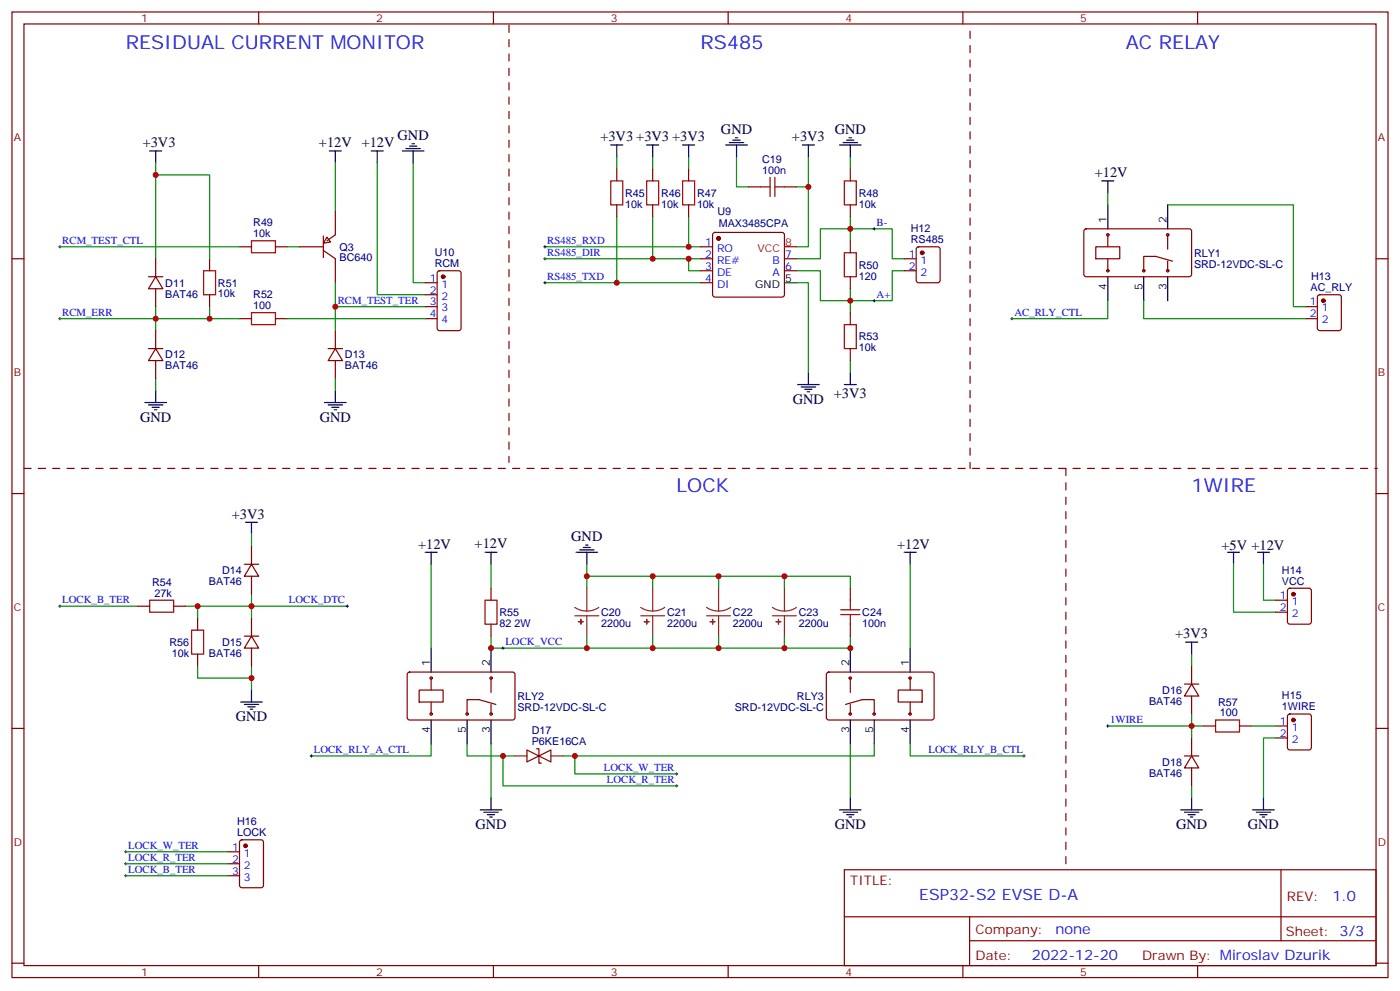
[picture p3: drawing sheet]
<svg xmlns="http://www.w3.org/2000/svg" width="412mm" height="292mm" viewBox="0 0 412 292" stroke-linecap="round" stroke-linejoin="round" font-family="sans-serif">
<g fill="none" stroke="#870000" stroke-width=".35">
<path d="M3.5 3.5h405.4v284.4h-405.4zM7.1 7.1h398.2v277.2h-398.2zM76.2 3.5v3.6M145.3 3.5v3.6M214.5 3.5v3.6M283.6 3.5v3.6M352.8 3.5v3.6M3.5 76.2h3.6M45.9 76.2v5.3M61.7 76.2v3.5M319.5 67.6l.5-.2h30.6l.4 .7-.1 13-.6 .4-30.6-.1-.4-.6v-12.7zM322.8 72.7h7v3.5h-7z"/>
<path d="M326.3 69.1v3.6M326.3 76.2v3.5M344 69.1v4.3M344 76.9v2.8M345.4 76.9l-5-1.4h-3.5v4.2M405.3 76.2h3.6M43.7 81.5h4.3M45.9 81.5l2.1 3.5h-4.3zM45.9 85v5.3M45.9 97.4v5.3M61.7 86.8v3.5M384.5 90.3h3.6"/>
<path d="M384.5 93.8h3.6M388.3 87l.5-.2h5.6l.7 .4v9.5l-.5 .6-5.8 .1-.7-.5v-9.4zM43.7 102.7h4.3M45.9 102.7l2.1 3.5h-4.3zM45.9 106.2v5.3M3.5 145.3h3.6M405.3 145.3h3.6M40.6 178.5h3.5M51.2 178.5h3.5M72 166.2h4.2M74.1 166.2l2.1 3.5h-4.2zM74.1 160.9v5.3"/>
<path d="M74.1 169.7v5.3M250.5 173.2v3.5M58.2 182v3.6M58.2 192.6v3.5M72 187.3h4.2M74.1 187.3l2.1 3.6h-4.2zM74.1 182v5.3M74.1 190.9v5.2M120.2 198.1l.4-.2 30.7 .1 .4 .6-.1 13-.6 .4h-30.6l-.5-.7v-12.7zM127 199.7v3.5M144.6 199.7v4.2M243.7 198.1l.4-.2 30.6 .1 .5 .6-.1 13-.6 .4h-30.7l-.4-.7v-12.7z"/>
<path d="M250.5 183.8v3.5M250.5 199.7v4.2M268.1 199.7v3.5M3.5 214.5h3.6M123.5 203.2h7v3.5h-7zM127 206.7v3.6M144.6 207.4v2.9M146 207.4l-4.9-1.4h-3.5v4.3M249.1 207.4l4.9-1.4h3.5v4.3M250.5 207.4v2.9M264.6 203.2h7v3.5h-7zM268.1 206.7v3.6"/>
<path d="M405.3 214.5h3.6M155.2 220.8l3.5 1.8-3.5 1.8zM158 220.5h.7v4.2h.8M158.7 222.6l3.6-1.8v3.6zM67 250.8h3.6M67 254.4h3.6M67 257.9h3.6M70.8 247.5l.5-.2h5.6l.7 .4v13l-.5 .7h-5.8l-.7-.5v-12.9zM248.7 256.1h156.6v28.2h-156.6zM377.3 256.1v20.9M248.7 270h156.5M285.6 277h119.6"/>
<path d="M285.6 270v14.1M3.5 283.6h3.6M76.2 284.3v3.6M145.3 284.3v3.6M214.5 284.3v3.6M283.6 284.3v3.6M352.8 284.3v3.6M405.3 283.6h3.6"/>
<circle cx="326.3" cy="69.1" r=".35"/>
<circle cx="326.3" cy="79.7" r=".35"/>
<circle cx="336.9" cy="79.7" r=".35"/>
<circle cx="344" cy="79.7" r=".35"/>
<circle cx="344" cy="69.1" r=".35"/>
<circle cx="127" cy="199.7" r=".35"/>
<circle cx="144.6" cy="199.7" r=".35"/>
<circle cx="250.5" cy="199.7" r=".35"/>
<circle cx="268.1" cy="199.7" r=".35"/>
<circle cx="127" cy="210.3" r=".35"/>
<circle cx="137.6" cy="210.3" r=".35"/>
<circle cx="144.6" cy="210.3" r=".35"/>
<circle cx="250.5" cy="210.3" r=".35"/>
<circle cx="257.5" cy="210.3" r=".35"/>
<circle cx="268.1" cy="210.3" r=".35"/>
</g>
<g fill="none" stroke="#000" stroke-width=".29">
<path d="M17.3 93.8h.7M17.6 93.5v.7M297.7 93.8h.7M298.1 93.5v.7M17.3 178.5h.7M17.6 178.2v.7M91.4 222.6h.7M91.7 222.3v.7M199 227.9h.7M199 231.4h.7M199.3 227.5v.7M199.3 231.1v.7"/>
<path d="M301.3 222.6h.7M301.6 222.3v.7M36.7 257.9h.7M36.7 254.4h.7M36.7 250.8h.7M37 250.5v.7M37 254v.7M37 257.5v.7"/>
</g>
<g fill="none" stroke="#008700" stroke-width=".35">
<path d="M45.9 48v28.2M111.1 48v38.8h14.1M121.7 48v35.3h3.5M344 60.3h37v30h3.5M45.9 90.3v7.1M61.7 90.3v3.5M326.3 88.5v5.3h-28.2M336.9 88.5v5.3h47.6M45.9 111.5v3.5M74.1 157.3v3.6M17.6 178.5h23M54.7 178.5h3.5v3.5"/>
<path d="M58.2 178.5h44.1M74.1 175v7M144.6 166.2v7M172.9 166.2v3.5h77.6v3.5M172.9 169.7v3.5M192.3 169.7v3.5M211.7 169.7v3.5M231.1 169.7v3.5M58.2 196.1v3.6h15.9v-3.6M74.1 199.7v3.5M144.6 187.3v3.6h105.9v-3.6M172.9 187.3v3.6"/>
<path d="M192.3 187.3v3.6M211.7 187.3v3.6M231.1 187.3v3.6M127 219.1v3.5h-35.3M137.6 219.1v3.5h14.1M144.6 219.1v15.9M250.5 219.1v15.9M257.5 219.1v3.5h-91.7M148.2 222.6v8.8h51.1M169.3 222.6v5.3h30M37 254.4h30"/>
</g>
<g fill="none" stroke="#000" stroke-width=".35">
<path d="M44.1 44.4h3.5M45.9 44.4v3.6M97 44.4h3.5M98.8 44.4v3.6M109.4 44.4h3.5M111.1 44.4v3.6M324.6 53.3h3.5M326.3 53.3v3.5M326.3 60.3v7.1M344 60.3v7.1M326.3 81.5v7M336.9 81.5v7"/>
<path d="M344 81.5v7M72.3 153.8h3.5M74.1 153.8v3.5M125.2 162.6h3.6M127 162.6v3.6M142.9 162.6h3.5M144.6 162.6v3.6M266.3 162.6h3.6M268.1 162.6v3.6M127 190.9v7M144.6 190.9v7M250.5 190.9v7"/>
<path d="M268.1 190.9v7M127 212v7.1M137.6 212v7.1M144.6 212v7.1M250.5 212v7.1M257.5 212v7.1M268.1 212v7.1"/>
</g>
<g fill="#870000" stroke="#870000" stroke-width=".35">
<circle cx="389.8" cy="88.5" r=".53"/>
<circle cx="72.3" cy="249.1" r=".53"/>
</g>
<g fill="none" stroke="#8c2424" stroke-width=".35">
<path d="M169.3 178.9l1.7 .8 1.9 .2M172.9 173.2v6.7M176.4 178.9l-1.7 .8-1.8 .2M188.7 178.9l1.7 .8 1.9 .2M192.3 173.2v6.7M195.8 178.9l-1.7 .8-1.8 .2M208.1 178.9l1.7 .8 1.9 .2M211.7 173.2v6.7M215.2 178.9l-1.7 .8-1.8 .2M227.5 178.9l1.7 .8 1.9 .2M231.1 173.2v6.7M234.6 178.9l-1.7 .8-1.8 .2"/>
<path d="M169.3 181.3h7.1M172.9 181.3v6M188.7 181.3h7.1M192.3 181.3v6M208.1 181.3h7.1M211.7 181.3v6M227.5 181.3h7.1M231.1 181.3v6M151.7 222.6h3.5M162.3 222.6h3.5"/>
</g>
<path d="M60 79.7h3.5v7.1h-3.5zM44.1 176.7h7.1v3.6h-7.1zM247.6 179.6h5.7M250.5 176.7v2.9M56.4 185.6h3.6v7h-3.6zM247.6 181h5.7M250.5 181v2.8" fill="none" stroke="#a10000" stroke-width=".35"/>
<g fill="#8c2424" stroke="#8c2424" stroke-width=".35">
<path d="M170.4 183.1h1.4z"/>
<path d="M171.1 182.4v1.4z"/>
<path d="M189.8 183.1h1.4z"/>
<path d="M190.5 182.4v1.4z"/>
<path d="M209.2 183.1h1.4z"/>
<path d="M209.9 182.4v1.4z"/>
<path d="M228.6 183.1h1.4z"/>
<path d="M229.3 182.4v1.4z"/>
</g>
<path d="M96.3 69.8l1.1 1.5-2.2 .3z" fill="#fff" stroke="#870000" stroke-width=".35"/>
<g fill="none" stroke="#870000" stroke-width=".35">
<path d="M181.7 49.7v3.6M192.3 49.7v3.6M202.8 49.7v3.6M220.5 55h3.5M231.1 55h3.5M250.5 49.7v3.6M70.6 72.7h3.5M81.1 72.7h3.6M88.2 72.7h7M95.2 69.5v6.3M95.2 73.7l3.6 2.5v7.1M98.8 62.1v7l-2.5 1.8"/>
<path d="M129 79.9l.5-.2h5.6l.7 .5v16.5l-.4 .6-5.9 .1-.7-.5v-16.5zM181.7 60.3v3.6M192.3 60.3v3.6M202.8 60.3v3.6M206.4 72.7h3.5M206.4 76.2h3.5M206.4 79.7h3.5M210.1 68.6l.5-.2h19.8l.5 .2 .2 .5v17.7l-.3 .5-.4 .2h-19.8l-.5-.2-.2-.5v-17.7zM231.1 76.2h3.5M231.1 79.7h3.5M250.5 60.3v3.6M250.5 70.9v3.5"/>
<path d="M266.3 76.2h3.6M266.3 79.7h3.6M270.1 72.9l.5-.2h5.6l.7 .4v9.4l-.4 .7-5.9 .1-.7-.5v-9.4zM70.6 93.8h3.5M81.1 93.8h3.6M98.8 97.4v5.3M125.2 83.3h3.6M125.2 86.8h3.6M125.2 90.3h3.6M125.2 93.8h3.6M206.4 83.3h3.5M250.5 81.5v3.5"/>
<path d="M250.5 92.1v3.5M96.7 102.7h4.2M98.8 102.7l2.1 3.5h-4.2zM98.8 106.2v5.3M250.5 102.7v3.5M144.6 173.2v3.5M375.7 176.7h3.5M379.5 173.4l.4-.2h5.7l.6 .4 .1 9.5-.5 .6-5.9 .1-.6-.5-.1-9.4zM144.6 183.8v3.5M351 196.1v5.3M375.7 180.3h3.5M348.9 201.4h4.2"/>
<path d="M351 201.4l2.1 3.6h-4.2zM351 205v5.3M351 217.3v5.3M354.5 213.8h3.6M365.1 213.8h3.6M375.7 213.8h3.5M375.7 217.3h3.5M379.5 210.5l.4-.2h5.7l.6 .4 .1 9.4-.5 .7h-5.9l-.6-.4-.1-9.4zM348.9 222.6h4.2M351 222.6l2.1 3.5h-4.2zM351 226.1v5.3"/>
</g>
<g fill="none" stroke="#a10000" stroke-width=".35">
<path d="M179.9 53.3h3.5v7h-3.5zM190.5 53.3h3.5v7h-3.5zM201.1 53.3h3.5v7h-3.5zM224 55h2.8M226.8 52.2v5.7M228.2 52.2v5.7M228.2 55h2.9M248.7 53.3h3.5v7h-3.5zM74.1 70.9h7v3.5h-7zM248.7 74.4h3.5v7.1h-3.5zM74.1 92.1h7v3.5h-7zM248.7 95.6h3.5v7.1h-3.5z"/>
<path d="M142.9 176.7h3.5v7.1h-3.5zM358.1 212h7v3.5h-7z"/>
</g>
<g fill="none" stroke="#008700" stroke-width=".35">
<path d="M45.9 51.5h15.8v24.7M98.8 48v14.1M181.7 46.2v3.5M192.3 46.2v3.5M202.8 46.2v3.5M217 46.2v8.8h3.5M234.6 55h3.5M238.1 46.2v26.5h-3.5M250.5 46.2v3.5M326.3 56.8v3.5M17.6 72.7h53M84.7 72.7h3.5"/>
<path d="M160.5 72.7h45.9M160.5 76.2h42.3M181.7 63.9v19.4M192.3 63.9v12.3M202.8 63.9v8.8M206.4 76.2h-3.6v3.5h3.6M234.6 79.7h7.1v8.8h21.1v-8.8h3.5M234.6 76.2h7.1v-8.8h21.1v8.8h3.5M250.5 63.9v7M17.6 93.8h53M84.7 93.8h40.5M98.8 83.3v7h26.4"/>
<path d="M98.8 90.3v7.1M160.5 83.3h45.9M234.6 83.3h3.5v26.4M250.5 85v7.1M98.8 111.5v3.5M250.5 106.2v3.5M127 166.2v24.7M268.1 166.2v24.7M363.4 166.2v14.1h12.3M372.2 166.2v10.5h3.5M351 192.6v3.5M268.1 219.1v3.5h33.5"/>
<path d="M351 210.3v3.5h-24.7M354.5 213.8h-3.5v3.5M368.7 213.8h7M375.7 217.3h-3.5v17.7M351 231.4v3.6M37 250.8h30M37 257.9h30"/>
</g>
<g fill="none" stroke="#000" stroke-width=".29">
<path d="M17.3 72.7h.7M17.6 72.3v.7M160.2 72.7h.7M160.2 76.2h.7M160.5 72.3v.7M160.5 75.8v.8M257.2 67.4h.7M257.5 67v.7M98.4 90.3h.7M98.8 90v.7M160.2 83.3h.7M160.5 82.9v.7"/>
<path d="M257.2 88.5h.7M257.5 88.2v.7M102 178.5h.7M102.3 178.2v.7M147.8 190.9h.7M148.2 190.5v.7M326 213.8h.7M326.3 213.4v.7"/>
</g>
<path d="M149.9 7.4v128.8M285.8 9.2v128.7M7.1 137.9h398.6M314 137.9v118.2" fill="none" stroke="#870000" stroke-width=".35" stroke-dasharray="2.1 2.1"/>
<g fill="#870000" stroke="#870000" stroke-width=".35">
<circle cx="130.5" cy="81.5" r=".53"/>
<circle cx="271.6" cy="74.4" r=".53"/>
<circle cx="381" cy="175" r=".53"/>
<circle cx="381" cy="212" r=".53"/>
<circle cx="211.7" cy="70.2" r=".53"/>
</g>
<g fill="none" stroke="#000" stroke-width=".35">
<path d="M118.5 44.4h6.4M119.6 43.7h4.2M120.6 43h2.2M121.4 42.3h.7M121.7 44.4v3.6M179.9 42.7h3.5M181.7 42.7v3.5M190.5 42.7h3.5M192.3 42.7v3.5M201.1 42.7h3.5M202.8 42.7v3.5M213.8 42.7h6.3"/>
<path d="M214.8 42h4.3M215.9 41.3h2.1M216.6 40.6h.7M217 42.7v3.5M236.4 42.7h3.5M238.1 42.7v3.5M247.3 42.7h6.3M248.4 42h4.2M249.4 41.3h2.1M250.1 40.6h.7M250.5 42.7v3.5M231.1 83.3h3.5"/>
<path d="M42.7 118.5h6.3M43.7 119.2h4.3M44.8 119.9h2.1M45.9 115v3.5M95.6 118.5h6.4M96.7 119.2h4.2M97.7 119.9h2.1M98.8 115v3.5M234.9 113.2h6.4M236 113.9h4.2M237.1 114.7h2.1M237.8 115.4h.7"/>
<path d="M238.1 109.7v3.5M248.7 113.2h3.5M250.5 109.7v3.5M45.5 120.6h.7M98.4 120.6h.7M169.7 162.6h6.3M170.7 161.9h4.3M171.8 161.2h2.1M172.5 160.5h.7M172.9 162.6v3.6M361.6 162.6h3.5M363.4 162.6v3.6"/>
<path d="M370.4 162.6h3.5M372.2 162.6v3.6M349.2 189.1h3.6M351 189.1v3.5M70.9 206.7h6.4M72 207.4h4.2M73 208.1h2.1M73.7 208.8h.7M74.1 203.2v3.5M141.5 238.5h6.3M142.5 239.2h4.3M143.6 239.9h2.1"/>
<path d="M144.6 235v3.5M247.3 238.5h6.3M248.4 239.2h4.2M249.4 239.9h2.1M250.5 235v3.5M347.8 238.5h6.4M348.9 239.2h4.2M350 239.9h2.1M351 235v3.5M369 238.5h6.4M370.1 239.2h4.2M371.1 239.9h2.1"/>
<path d="M372.2 235v3.5M144.3 240.6h.7M250.1 240.6h.7M350.7 240.6h.7M371.8 240.6h.7"/>
</g>
<path d="M231.1 72.7h3.5" fill="none" stroke="#f00" stroke-width=".35"/>
<g fill="#c00">
<circle cx="148.2" cy="222.6" r=".88"/>
<circle cx="58.2" cy="178.5" r=".88"/>
<circle cx="74.1" cy="178.5" r=".88"/>
<circle cx="74.1" cy="199.7" r=".88"/>
<circle cx="169.3" cy="222.6" r=".88"/>
<circle cx="231.1" cy="169.7" r=".88"/>
<circle cx="211.7" cy="169.7" r=".88"/>
<circle cx="192.3" cy="169.7" r=".88"/>
<circle cx="172.9" cy="169.7" r=".88"/>
<circle cx="172.9" cy="190.9" r=".88"/>
<circle cx="192.3" cy="190.9" r=".88"/>
<circle cx="211.7" cy="190.9" r=".88"/>
<circle cx="231.1" cy="190.9" r=".88"/>
<circle cx="144.6" cy="190.9" r=".88"/>
<circle cx="250.5" cy="190.9" r=".88"/>
<circle cx="61.7" cy="93.8" r=".88"/>
<circle cx="45.9" cy="93.8" r=".88"/>
<circle cx="45.9" cy="51.5" r=".88"/>
<circle cx="238.1" cy="55" r=".88"/>
<circle cx="181.7" cy="83.3" r=".88"/>
<circle cx="192.3" cy="76.2" r=".88"/>
<circle cx="202.8" cy="72.7" r=".88"/>
<circle cx="202.8" cy="76.2" r=".88"/>
<circle cx="250.5" cy="88.5" r=".88"/>
<circle cx="250.5" cy="67.4" r=".88"/>
<circle cx="351" cy="213.8" r=".88"/>
<circle cx="98.8" cy="90.3" r=".88"/>
</g>
<g font-size="5.6" fill="#00f">
<text x="37" y="14.5">RESIDUAL CURRENT MONITOR</text>
<text x="206.4" y="14.5">RS485</text>
<text x="331.6" y="14.5">AC RELAY</text>
<text x="199.3" y="145">LOCK</text>
<text x="351" y="145">1WIRE</text>
</g>
<text font-size="4.6" fill="#00f" x="270.8" y="265.1">ESP32-S2 EVSE D-A</text>
<g font-size="4.2">
<text x="117.1" y="41.2">GND</text>
<text x="176.8" y="41.5">+3V3 +3V3 +3V3</text>
<text x="212.4" y="39.5">GND</text>
<text x="233.3" y="41.5">+3V3</text>
<text x="245.9" y="39.5">GND</text>
<text x="42" y="43.3">+3V3</text>
<text x="93.9" y="43.3">+12V +12V</text>
<text x="322.5" y="52.2">+12V</text>
<text x="233.5" y="118.9">GND</text>
<text x="245.6" y="117.2">+3V3</text>
<text x="41.3" y="124.2">GND</text>
<text x="94.2" y="124.2">GND</text>
<text x="68.3" y="152.7">+3V3</text>
<text x="123.2" y="161.5">+12V</text>
<text x="139.8" y="161.4">+12V</text>
<text x="168.3" y="159.4">GND</text>
<text x="264.3" y="161.5">+12V</text>
<text x="359.8" y="161.9">+5V +12V</text>
<text x="346.2" y="187.9">+3V3</text>
<text x="69.5" y="212.4">GND</text>
<text x="140.1" y="244.1">GND</text>
<text x="245.9" y="244.1">GND</text>
<text x="346.4" y="244.1">GND</text>
<text x="367.6" y="244.1">GND</text>
</g>
<g font-size="4.2" fill="#00f">
<text x="392.5" y="265.4">1.0</text>
<text x="310.9" y="274.9">none</text>
<text x="304" y="282.7">2022-12-20</text>
</g>
<g font-size="3.9" fill="#800">
<text x="250.5" y="260.7">TITLE:</text>
<text x="379.1" y="265.4">REV:</text>
<text x="287.4" y="274.9">Company:</text>
<text x="378.7" y="275.5">Sheet: 3/3</text>
<text x="287.4" y="282.6">Date:</text>
<text x="336.4" y="282.7">Drawn By: Miroslav Dzurik</text>
</g>
<g font-size="3.2" fill="#800">
<text x="41.6" y="6.5">1</text>
<text x="110.8" y="6.5">2</text>
<text x="179.9" y="6.5">3</text>
<text x="249.1" y="6.5">4</text>
<text x="318.2" y="6.5">5</text>
<text x="4.1" y="41.6">A</text>
<text x="405.9" y="41.6">A</text>
<text x="4.1" y="110.8">B</text>
<text x="405.9" y="110.8">B</text>
<text x="4.1" y="179.9">C</text>
<text x="405.9" y="179.9">C</text>
<text x="4.1" y="249.1">D</text>
<text x="405.9" y="249.1">D</text>
<text x="41.6" y="287.3">1</text>
<text x="110.8" y="287.3">2</text>
<text x="179.9" y="287.3">3</text>
<text x="249.1" y="287.3">4</text>
<text x="318.2" y="287.3">5</text>
</g>
<g font-size="3.2" fill="#000080">
<text x="224.5" y="51.2">100n</text>
<text x="224.5" y="48">C19</text>
<text x="184.1" y="57.9">R45</text>
<text x="194.7" y="57.9">R46</text>
<text x="205.3" y="57.9">R47</text>
<text x="252.9" y="57.9">R48</text>
<text x="184.1" y="61.2">10k</text>
<text x="194.7" y="61.2">10k</text>
<text x="205.3" y="61.2">10k</text>
<text x="211.3" y="63.2">U9</text>
<text x="252.9" y="61.2">10k</text>
<text x="74.6" y="69.8">10k</text>
<text x="74.6" y="66.7">R49</text>
<text x="211.7" y="66.7">MAX3485CPA</text>
<text x="268.3" y="71.6">RS485</text>
<text x="268.3" y="68.4">H12</text>
<text x="100" y="77">BC640</text>
<text x="100" y="73.8">Q3</text>
<text x="128.1" y="75.5">U10</text>
<text x="351.7" y="75.6">RLY1</text>
<text x="128.1" y="78.7">RCM</text>
<text x="252.9" y="82.3">120</text>
<text x="252.9" y="79.1">R50</text>
<text x="351.7" y="78.8">SRD-12VDC-SL-C</text>
<text x="386.2" y="82.5">H13</text>
<text x="48.7" y="87.6">BAT46</text>
<text x="48.7" y="84.4">D11</text>
<text x="64.2" y="87.6">10k</text>
<text x="64.2" y="84.4">R51</text>
<text x="74.6" y="87.9">R52</text>
<text x="386" y="85.7">AC_RLY</text>
<text x="74.6" y="91">100</text>
<text x="252.9" y="100.3">R53</text>
<text x="48.7" y="105.6">D12</text>
<text x="101.6" y="105.6">D13</text>
<text x="252.9" y="103.5">10k</text>
<text x="48.7" y="108.8">BAT46</text>
<text x="101.6" y="108.8">BAT46</text>
<text x="44.8" y="172.5">R54</text>
<text x="61.6" y="172.3">BAT46</text>
<text x="65.4" y="169.1">D14</text>
<text x="377.6" y="172.2">VCC</text>
<text x="377.6" y="168.9">H14</text>
<text x="45.5" y="175.7">27k</text>
<text x="147.1" y="184.6">82 2W</text>
<text x="147.1" y="181.4">R55</text>
<text x="177.1" y="184.6">2200u</text>
<text x="177.1" y="181.4">C20</text>
<text x="196.5" y="184.6">2200u</text>
<text x="196.5" y="181.4">C21</text>
<text x="215.9" y="184.6">2200u</text>
<text x="215.9" y="181.4">C22</text>
<text x="235.3" y="184.6">2200u</text>
<text x="235.3" y="181.4">C23</text>
<text x="254" y="184.6">100n</text>
<text x="254" y="181.4">C24</text>
<text x="49.9" y="190.3">R56</text>
<text x="65.4" y="190.2">D15</text>
<text x="50.6" y="193.4">10k</text>
<text x="61.6" y="193.4">BAT46</text>
<text x="152.4" y="209.3">SRD-12VDC-SL-C</text>
<text x="152.4" y="206.1">RLY2</text>
<text x="216.4" y="209.3">SRD-12VDC-SL-C</text>
<text x="234.8" y="206.1">RLY3</text>
<text x="338.5" y="207.6">BAT46</text>
<text x="342.4" y="204.3">D16</text>
<text x="358.8" y="207.8">R57</text>
<text x="377.6" y="209.2">1WIRE</text>
<text x="377.6" y="206">H15</text>
<text x="359.3" y="211">100</text>
<text x="156.6" y="219.4">P6KE16CA</text>
<text x="156.6" y="216.2">D17</text>
<text x="342.4" y="225.5">D18</text>
<text x="338.5" y="228.7">BAT46</text>
<text x="69.9" y="243.1">H16</text>
<text x="69.9" y="246.2">LOCK</text>
</g>
<g font-size="3.2">
<text x="326" y="65.6" transform="rotate(-90 326 65.6)">1</text>
<text x="343.6" y="65.6" transform="rotate(-90 343.6 65.6)">2</text>
<text x="231.2" y="82.9">5</text>
<text x="222.5" y="84.7">GND</text>
<text x="326" y="85.3" transform="rotate(-90 326 85.3)">4</text>
<text x="336.5" y="85.3" transform="rotate(-90 336.5 85.3)">5</text>
<text x="343.6" y="85.3" transform="rotate(-90 343.6 85.3)">3</text>
<text x="126.6" y="196.1" transform="rotate(-90 126.6 196.1)">1</text>
<text x="144.3" y="196.1" transform="rotate(-90 144.3 196.1)">2</text>
<text x="250.1" y="196.1" transform="rotate(-90 250.1 196.1)">2</text>
<text x="267.8" y="196.1" transform="rotate(-90 267.8 196.1)">1</text>
<text x="126.6" y="215.8" transform="rotate(-90 126.6 215.8)">4</text>
<text x="137.2" y="215.8" transform="rotate(-90 137.2 215.8)">5</text>
<text x="144.3" y="215.8" transform="rotate(-90 144.3 215.8)">3</text>
<text x="250.1" y="215.8" transform="rotate(-90 250.1 215.8)">3</text>
<text x="257.2" y="215.8" transform="rotate(-90 257.2 215.8)">5</text>
<text x="267.8" y="215.8" transform="rotate(-90 267.8 215.8)">4</text>
</g>
<g font-size="3.2" fill="#00f">
<text x="18.4" y="71.7">RCM_TEST_CTL</text>
<text x="161.2" y="71.8">RS485_RXD</text>
<text x="258.2" y="66.5">B-</text>
<text x="161.2" y="75.3">RS485_DIR</text>
<text x="207.7" y="72.3">1</text>
<text x="207.7" y="75.8">2</text>
<text x="211.2" y="74.1">RO</text>
<text x="211.2" y="77.6">RE#</text>
<text x="227.6" y="77.6">B</text>
<text x="231.2" y="75.8">7</text>
<text x="267.7" y="75.8">1</text>
<text x="271.2" y="77.6">1</text>
<text x="126.6" y="82.9">1</text>
<text x="161.2" y="82.4">RS485_TXD</text>
<text x="207.7" y="79.4">3</text>
<text x="207.7" y="82.9">4</text>
<text x="211.2" y="81.1">DE</text>
<text x="227.6" y="81.1">A</text>
<text x="231.2" y="79.4">6</text>
<text x="267.7" y="79.4">2</text>
<text x="271.2" y="81.1">2</text>
<text x="99.5" y="89.4">RCM_TEST_TER</text>
<text x="126.6" y="86.4">2</text>
<text x="126.6" y="90">3</text>
<text x="130.1" y="84.7">1</text>
<text x="130.1" y="88.2">2</text>
<text x="211.2" y="84.7">DI</text>
<text x="258.2" y="87.7">A+</text>
<text x="385.9" y="90">1</text>
<text x="18.3" y="93">RCM_ERR</text>
<text x="126.6" y="93.5">4</text>
<text x="130.1" y="91.7">3</text>
<text x="130.1" y="95.2">4</text>
<text x="298.8" y="93">AC_RLY_CTL</text>
<text x="385.9" y="93.5">2</text>
<text x="389.4" y="91.7">1</text>
<text x="389.4" y="95.2">2</text>
<text x="18.3" y="177.6">LOCK_B_TER</text>
<text x="85.1" y="177.6">LOCK_DTC</text>
<text x="377" y="176.4">1</text>
<text x="377" y="179.9">2</text>
<text x="380.5" y="178.2">1</text>
<text x="380.5" y="181.7">2</text>
<text x="148.9" y="190">LOCK_VCC</text>
<text x="327" y="212.9">1WIRE</text>
<text x="377" y="213.4">1</text>
<text x="380.5" y="215.2">1</text>
<text x="92.4" y="221.7">LOCK_RLY_A_CTL</text>
<text x="273.5" y="221.7">LOCK_RLY_B_CTL</text>
<text x="377" y="217">2</text>
<text x="380.5" y="218.7">2</text>
<text x="177.9" y="227">LOCK_W_TER</text>
<text x="178.8" y="230.5">LOCK_R_TER</text>
<text x="37.7" y="249.9">LOCK_W_TER</text>
<text x="68.4" y="250.5">1</text>
<text x="37.7" y="257">LOCK_B_TER</text>
<text x="37.7" y="253.5">LOCK_R_TER</text>
<text x="68.4" y="254">2</text>
<text x="68.4" y="257.5">3</text>
<text x="71.9" y="252.2">1</text>
<text x="71.9" y="255.8">2</text>
<text x="71.9" y="259.3">3</text>
</g>
<g font-size="3.2" fill="#f00">
<text x="223.2" y="74.1">VCC</text>
<text x="231.2" y="72.3">8</text>
</g>
</svg>
